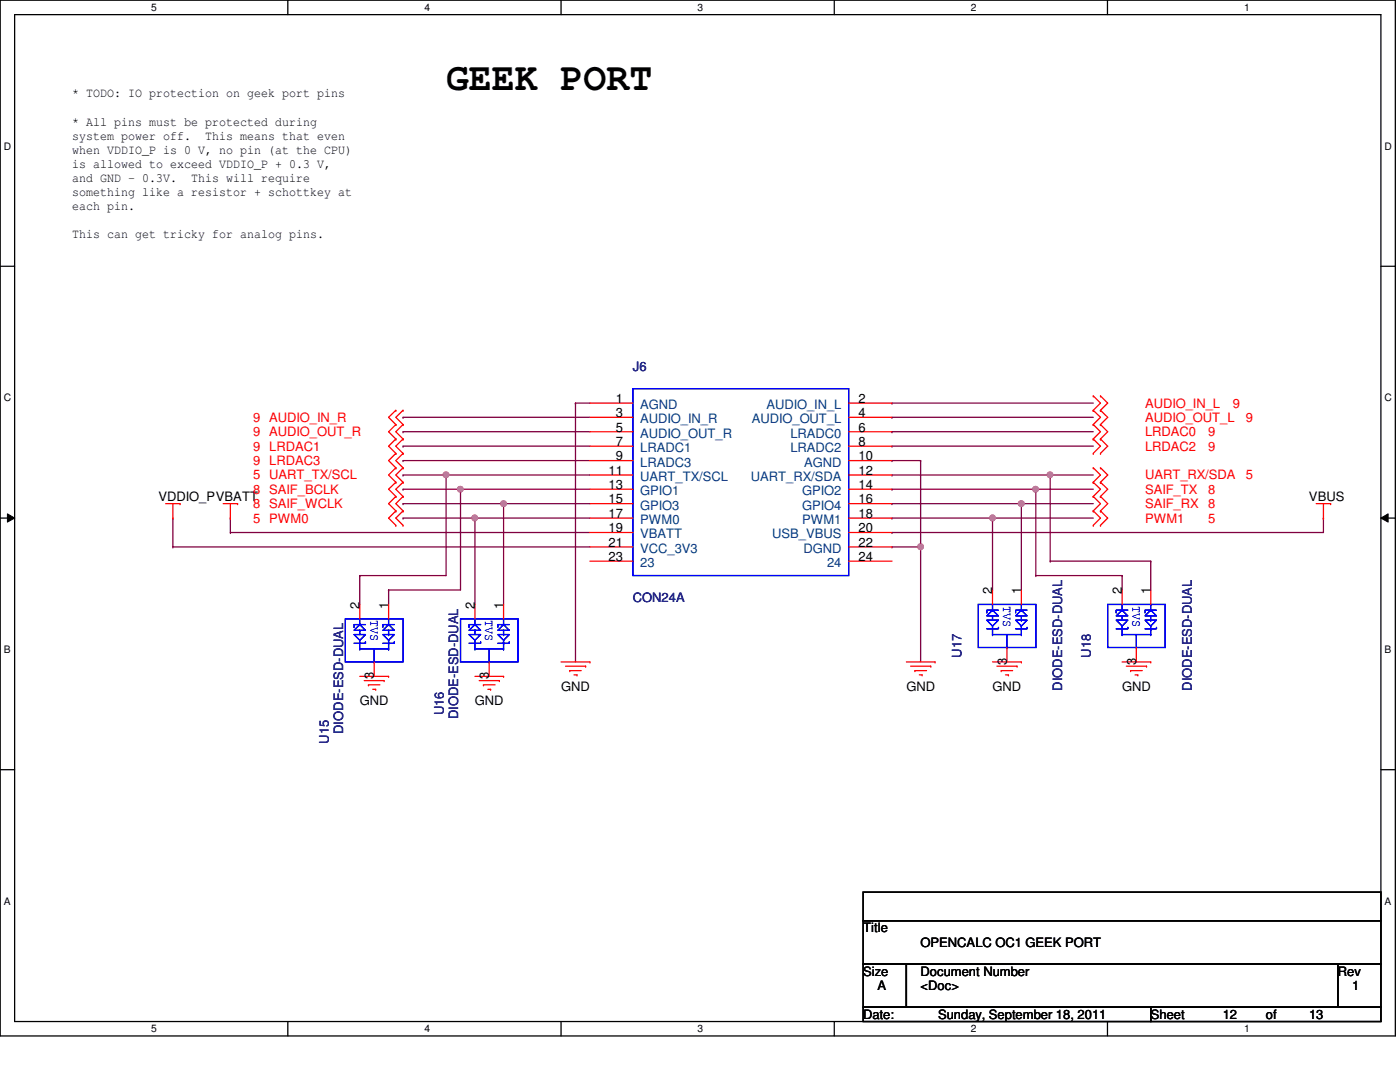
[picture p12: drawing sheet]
<svg xmlns="http://www.w3.org/2000/svg" width="279mm" height="216mm" viewBox="0 0 279 216" stroke-linecap="round" stroke-linejoin="round" font-family="sans-serif">
<path d="M0 0h278.5v206.7h-278.5zM2.9 2.9h272.7v200.9h-272.7z" fill="none" stroke="#000" stroke-width=".25"/>
<g fill="#fff">
<path d="M30.2 .3h1.1v2.3h-1.1z"/>
<path d="M30.2 204.1h1.1v2.3h-1.1z"/>
</g>
<path d="M57.4 0v2.9M57.4 203.8v2.9" fill="none" stroke="#000" stroke-width=".25"/>
<g fill="#fff">
<path d="M84.7 .3h1.1v2.3h-1.1z"/>
<path d="M84.7 204.1h1.1v2.3h-1.1z"/>
</g>
<path d="M112 0v2.9M112 203.8v2.9" fill="none" stroke="#000" stroke-width=".25"/>
<g fill="#fff">
<path d="M139.2 .3h1.1v2.3h-1.1z"/>
<path d="M139.2 204.1h1.1v2.3h-1.1z"/>
</g>
<path d="M166.5 0v2.9M166.5 203.8v2.9" fill="none" stroke="#000" stroke-width=".25"/>
<g fill="#fff">
<path d="M193.8 .3h1.1v2.3h-1.1z"/>
<path d="M193.8 204.1h1.1v2.3h-1.1z"/>
</g>
<path d="M221 0v2.9M221 203.8v2.9" fill="none" stroke="#000" stroke-width=".25"/>
<g fill="#fff">
<path d="M248.3 .3h1.1v2.3h-1.1z"/>
<path d="M248.3 204.1h1.1v2.3h-1.1z"/>
<path d="M.8 28h1.4v2.3h-1.4z"/>
<path d="M276.3 28h1.4v2.3h-1.4z"/>
<path d="M.8 78.2h1.4v2.3h-1.4z"/>
<path d="M276.3 78.2h1.4v2.3h-1.4z"/>
</g>
<path d="M0 53.1h2.9M275.6 53.1h2.9" fill="none" stroke="#000" stroke-width=".25"/>
<g fill="#fff">
<path d="M.8 128.5h1.3v2.2h-1.3z"/>
<path d="M276.3 128.5h1.3v2.2h-1.3z"/>
</g>
<path d="M0 103.4h2.9M275.6 103.4h2.9" fill="none" stroke="#000" stroke-width=".25"/>
<path d="M1.5 102.5l1.4 .9-1.4 .8zM275.6 103.4l1.4-.9v1.7z" fill="#000"/>
<path d="M1.5 102.5l1.4 .9-1.4 .8zM275.6 103.4l1.4-.9v1.7z" fill="none" stroke="#000" stroke-width=".2"/>
<g fill="#fff">
<path d="M.8 178.7h1.3v2.2h-1.3z"/>
<path d="M276.3 178.7h1.3v2.2h-1.3z"/>
</g>
<path d="M0 153.6h2.9M275.6 153.6h2.9" fill="none" stroke="#000" stroke-width=".25"/>
<path d="M114.9 80.4h.1M114.9 80.4v51.7M114.9 80.4h2.8M178 91.9h.1M178 91.9h5.7M183.7 109.1h.1M183.7 109.1v23" fill="none" stroke="#800040" stroke-width=".25"/>
<circle cx="183.7" cy="109.1" r=".56" fill="#f0f"/>
<circle cx="183.7" cy="109.1" r=".56" fill="none" stroke="#f0f" stroke-width=".25"/>
<path d="M178 80.4h.1M178 83.3h.1M178 86.1h.1M178 89h.1M178 80.4h40.2M178 83.3h40.2M178 86.1h40.2M178 89h40.2M209.6 94.8h.1M209.6 94.8h8.6" fill="none" stroke="#800040" stroke-width=".25"/>
<circle cx="209.5" cy="94.7" r=".56" fill="#f0f"/>
<circle cx="209.5" cy="94.7" r=".56" fill="none" stroke="#f0f" stroke-width=".25"/>
<path d="M206.7 97.6h.1M206.7 97.6h11.5" fill="none" stroke="#800040" stroke-width=".25"/>
<circle cx="206.7" cy="97.6" r=".56" fill="#f0f"/>
<circle cx="206.7" cy="97.6" r=".56" fill="none" stroke="#f0f" stroke-width=".25"/>
<g fill="none" stroke="#800040" stroke-width=".25">
<path d="M80.4 83.3h.1M80.4 86.1h.1M80.4 89h.1M80.4 91.9h.1M80.4 83.3h37.3M80.4 86.1h37.3M80.4 89h37.3M80.4 91.9h37.3M89 94.8h.1M89 94.8h28.7M178 106.3h.1M178 106.3h86.1"/>
<path d="M198.1 103.4h.1M198.1 103.4h20.1M203.8 100.5h.1M203.8 100.5h14.4"/>
</g>
<circle cx="89" cy="94.8" r=".56" fill="#f0f"/>
<circle cx="89" cy="94.8" r=".56" fill="none" stroke="#f0f" stroke-width=".25"/>
<path d="M91.9 97.6h.1M91.9 97.6h25.8" fill="none" stroke="#800040" stroke-width=".25"/>
<circle cx="91.9" cy="97.6" r=".56" fill="#f0f"/>
<circle cx="91.9" cy="97.6" r=".56" fill="none" stroke="#f0f" stroke-width=".25"/>
<path d="M100.5 100.5h.1M100.5 100.5h17.2" fill="none" stroke="#800040" stroke-width=".25"/>
<circle cx="100.5" cy="100.5" r=".56" fill="#f0f"/>
<circle cx="100.5" cy="100.5" r=".56" fill="none" stroke="#f0f" stroke-width=".25"/>
<path d="M94.8 103.4h.1M94.8 103.4h22.9" fill="none" stroke="#800040" stroke-width=".25"/>
<circle cx="94.7" cy="103.4" r=".56" fill="#f0f"/>
<circle cx="94.7" cy="103.4" r=".56" fill="none" stroke="#f0f" stroke-width=".25"/>
<g fill="none" stroke="#800040" stroke-width=".25">
<path d="M183.7 91.9h.1M183.7 91.9v17.2h-5.7M34.5 109.1h.1M34.5 103.4h.1M34.5 109.1h83.2M34.5 103.4v5.7M46 106.3h.1M46 103.4h.1M46 106.3h71.7M46 103.4v2.9M80.4 103.4h.1M80.4 100.5h.1"/>
<path d="M80.4 103.4h14.4M80.4 100.5h20.1M94.8 103.4h.1M94.8 103.4v17.2M100.5 100.5h.1M100.5 100.5v20.1M178 109.1h.1M198.1 103.4h.1M198.1 103.4v14.3M264.1 103.4h.1M264.1 103.4v2.9"/>
</g>
<circle cx="198.1" cy="103.4" r=".56" fill="#f0f"/>
<circle cx="198.1" cy="103.4" r=".56" fill="none" stroke="#f0f" stroke-width=".25"/>
<path d="M178 103.4h.1M178 103.4h20.1M203.8 100.5h.1M203.8 100.5v17.2" fill="none" stroke="#800040" stroke-width=".25"/>
<circle cx="203.8" cy="100.5" r=".56" fill="#f0f"/>
<circle cx="203.8" cy="100.5" r=".56" fill="none" stroke="#f0f" stroke-width=".25"/>
<g fill="none" stroke="#800040" stroke-width=".25">
<path d="M80.4 97.6h.1M80.4 94.8h.1M80.4 97.6h11.5M80.4 94.8h8.6M89 94.8h.1M89 94.8v20.1h-17.2M91.9 97.6h.1M91.9 97.6v20.1h-14.3M178 97.6h.1M178 94.8h.1M178 97.6h28.7M178 94.8h31.6"/>
<path d="M206.7 97.6h.1M206.7 97.6v17.3M209.6 94.8h.1M209.6 94.8v17.2M71.8 114.9h.1M71.8 114.9v5.7M77.6 117.7h.1M77.6 117.7v2.9M178 100.5h.1M178 100.5h25.8M206.7 114.9h.1M206.7 114.9h17.2"/>
<path d="M209.6 112h.1M209.6 112h20.1M223.9 114.9h.1M223.9 114.9v2.8M229.7 112h.1M229.7 112v5.7"/>
</g>
<g fill="none" stroke="#f00" stroke-width=".25">
<path d="M218.2 79h.1M218.2 79l1.4 1.4-1.4 1.5M219.6 79h.1M219.6 79l1.5 1.4-1.5 1.5M79 84.7h.1M79 81.9h.1M79 87.6h.1M79 90.5h.1M79 93.3h.1M79 96.2h.1M79 99.1h.1M79 81.9l-1.4 1.4 1.4 1.4"/>
<path d="M79 84.7l-1.4 1.4 1.4 1.5M79 87.6l-1.4 1.4 1.4 1.5M79 90.5l-1.4 1.4 1.4 1.4M79 93.3l-1.4 1.5 1.4 1.4M79 96.2l-1.4 1.4 1.4 1.5M79 99.1l-1.4 1.4 1.4 1.4M80.4 84.7h.1M80.4 81.9h.1M80.4 87.6h.1M80.4 90.5h.1M80.4 93.3h.1M80.4 96.2h.1"/>
<path d="M80.4 99.1h.1M80.4 81.9l-1.4 1.4 1.4 1.4M80.4 84.7l-1.4 1.4 1.4 1.5M80.4 87.6l-1.4 1.4 1.4 1.5M80.4 90.5l-1.4 1.4 1.4 1.4M80.4 93.3l-1.4 1.5 1.4 1.4M80.4 96.2l-1.4 1.4 1.4 1.5M80.4 99.1l-1.4 1.4 1.4 1.4M117.7 80.4h8.6M117.7 83.3h8.6M117.7 86.1h8.6M117.7 89h8.6"/>
<path d="M117.7 91.9h8.6M117.7 94.8h8.6M117.7 97.6h8.6M169.4 80.4h8.6M169.4 83.3h8.6M169.4 86.1h8.6M169.4 89h8.6M169.4 91.9h8.6M169.4 94.8h8.6M169.4 97.6h8.6M218.2 81.9h.1M218.2 84.7h.1"/>
<path d="M218.2 87.6h.1M218.2 90.5h.1M218.2 96.2h.1M218.2 93.3h.1M218.2 99.1h.1M218.2 81.9l1.4 1.4-1.4 1.4M218.2 84.7l1.4 1.4-1.4 1.5M218.2 87.6l1.4 1.4-1.4 1.5M218.2 93.3l1.4 1.5-1.4 1.4M218.2 96.2l1.4 1.4-1.4 1.5M218.2 99.1l1.4 1.4-1.4 1.4M219.6 81.9h.1"/>
<path d="M219.6 84.7h.1M219.6 87.6h.1M219.6 90.5h.1M219.6 96.2h.1M219.6 93.3h.1M219.6 99.1h.1M219.6 81.9l1.5 1.4-1.5 1.4M219.6 84.7l1.5 1.4-1.5 1.5M219.6 87.6l1.5 1.4-1.5 1.5M219.6 93.3l1.5 1.5-1.5 1.4M219.6 96.2l1.5 1.4-1.5 1.5M219.6 99.1l1.5 1.4-1.5 1.4"/>
<path d="M33.1 100.5h2.8M34.5 103.4h.1M34.5 100.5v2.9M35.9 100.5h.1M44.5 100.5h2.9M46 103.4h.1M46 100.5v2.9M47.4 100.5h.1M79 101.9h.1M79 104.8h.1M79 101.9l-1.4 1.5 1.4 1.4M80.4 101.9h.1"/>
<path d="M80.4 104.8h.1M80.4 101.9l-1.4 1.5 1.4 1.4M117.7 100.5h8.6M117.7 103.4h8.6M117.7 106.3h8.6M117.7 109.1h8.6M117.7 112h8.6M169.4 100.5h8.6M169.4 103.4h8.6M169.4 106.3h8.6M169.4 109.1h8.6M169.4 112h8.6"/>
<path d="M198.1 117.7v2.9M203.8 117.7v2.9M218.2 101.9h.1M218.2 104.8h.1M218.2 101.9l1.4 1.5-1.4 1.4M219.6 101.9h.1M219.6 104.8h.1M219.6 101.9l1.5 1.5-1.5 1.4M223.9 117.7v2.9M229.7 117.7v2.9M262.7 100.5h2.9M264.1 103.4h.1"/>
<path d="M264.1 100.5v2.9M265.6 100.5h.1M71.8 135h5.8M71.8 120.6v2.9M72.7 135.8h4M73.5 136.7h.1M73.5 136.7h2.3M74.4 137.5h.6M74.7 132.1v2.9M75 137.5h.1M76.7 135.8h.1M77.6 135h.1"/>
<path d="M77.6 120.6v2.9M94.8 135h5.7M94.8 120.6v2.9M95.6 135.8h4.1M96.5 136.7h.1M96.5 136.7h2.3M97.4 137.5h.5M97.6 132.1v2.9M97.9 137.5h.1M99.7 135.8h.1M100.5 135h.1M100.5 120.6v2.9"/>
<path d="M112 132.1h5.7M112.9 132.9h4M113.7 133.8h.1M113.7 133.8h2.3M114.6 134.7h.5M115.1 134.7h.1M116.9 132.9h.1M117.7 132.1h.1M180.9 132.1h5.7M181.7 132.9h4.1M182.6 133.8h.1M182.6 133.8h2.3"/>
<path d="M183.5 134.7h.5M184 134.7h.1M185.8 132.9h.1M186.6 132.1h.1M198.1 132.1h5.7M199 132.9h4M199.8 133.8h.1M199.8 133.8h2.3M200.7 134.7h.6M201 129.2v2.9M201.3 134.7h.1M203 132.9h.1"/>
<path d="M203.8 132.1h.1M223.9 132.1h5.8M224.8 132.9h4M225.6 133.8h.1M225.6 133.8h2.4M226.5 134.7h.6M226.8 129.2v2.9M227.1 134.7h.1M228.8 132.9h.1M229.7 132.1h.1"/>
</g>
<path d="M172.3 178h103.3v5.7h-103.3zM172.3 183.7h103.3v8.7h-103.3zM172.3 192.4h8.6v8.6h-8.6zM180.9 192.4h86.1v8.6h-86.1zM267 192.4h8.6v8.6h-8.6zM172.3 201h57.4v2.8h-57.4zM229.7 201h45.9v2.8h-45.9z" fill="none" stroke="#000" stroke-width=".25"/>
<g fill="none" stroke="#00f" stroke-width=".25">
<path d="M126.3 77.6h43.1v37.3h-43.1zM68.9 123.5h11.5v8.6h-11.5zM71.8 124.6l1.1 1.2h-2.2zM71.8 127.8l-1.1-1.2h2.2l-1.1 1.2v1.7M71.8 125.8h.1M71.8 124.6h.1M71.8 129.5h.1M71.8 129.5h5.8M71.8 123.5v1.1M71.8 125.8v.8M72.9 128.1v.3h-2.2M72.9 124.6h-2.2v.6"/>
<path d="M74.7 132.1h.1M74.7 129.5v2.6M76.4 125.8l1.2-1.2 1.1 1.2zM77.6 127.8l-1.2-1.2h2.3l-1.1 1.2v.6M77.6 126.6h.1M77.6 124.6h.1M77.6 129.5h.1M77.6 128.4h.1M77.6 123.5v1.1M77.6 125.8v.8M77.6 128.4v1.1M78.7 124.6h-2.3v.6"/>
<path d="M78.7 128.1v.3h-2.3M91.9 123.5h11.5v8.6h-11.5zM93.6 125.8l1.2-1.2 1.1 1.2zM94.8 127.8l-1.2-1.2h2.3l-1.1 1.2v1.7M94.8 125.8h.1M94.8 124.6h.1M94.8 129.5h.1M94.8 123.5v1.1M94.8 125.8v.8M94.8 129.5h5.7M95.9 128.1v.3h-2.3M95.9 124.6h-2.3v.6"/>
<path d="M97.6 132.1h.1M97.6 129.5v2.6M100.5 124.6l1.1 1.2h-2.2zM100.5 127.8l-1.1-1.2h2.2l-1.1 1.2v.6M100.5 126.6h.1M100.5 124.6h.1M100.5 129.5h.1M100.5 128.4h.1M100.5 123.5v1.1M100.5 125.8v.8M100.5 128.4v1.1M101.6 124.6h-2.2v.6"/>
<path d="M101.6 128.1v.3h-2.2M195.2 120.6h11.5v8.6h-11.5zM198.1 121.8l1.2 1.1h-2.4zM198.1 124.9l-1.2-1.2h2.4l-1.2 1.2v1.7M198.1 122.9h.1M198.1 121.8h.1M198.1 126.6h.1M198.1 120.6v1.2M198.1 122.9v.8M198.1 126.6h5.7M199.3 125.2v.3h-2.4M199.3 121.8h-2.4v.5"/>
<path d="M201 129.2h.1M201 126.6v2.6M203.8 121.8l1.2 1.1h-2.3zM203.8 124.9l-1.1-1.2h2.3l-1.2 1.2v.6M203.8 123.7h.1M203.8 121.8h.1M203.8 126.6h.1M203.8 125.5h.1M203.8 120.6v1.2M203.8 122.9v.8M203.8 125.5v1.1M205 121.8h-2.3v.5"/>
<path d="M205 125.2v.3h-2.3M221.1 120.6h11.4v8.6h-11.4zM222.8 122.9l1.1-1.1 1.2 1.1zM223.9 124.9l-1.1-1.2h2.3l-1.2 1.2v1.7M223.9 122.9h.1M223.9 121.8h.1M223.9 126.6h.1M223.9 126.6h5.8M223.9 120.6v1.2M223.9 122.9v.8M225.1 125.2v.3h-2.3M225.1 121.8h-2.3v.5"/>
<path d="M226.8 129.2h.1M226.8 126.6v2.6M229.7 121.8l1.1 1.1h-2.3zM229.7 124.9l-1.2-1.2h2.3l-1.1 1.2v.6M229.7 123.7h.1M229.7 121.8h.1M229.7 126.6h.1M229.7 125.5h.1M229.7 120.6v1.2M229.7 122.9v.8M229.7 125.5v1.1M230.8 121.8h-2.3v.5"/>
<path d="M230.8 125.2v.3h-2.3"/>
</g>
<circle cx="183.7" cy="109.1" r=".56" fill="#f0f"/>
<circle cx="183.7" cy="109.1" r=".56" fill="none" stroke="#f0f" stroke-width=".25"/>
<circle cx="209.5" cy="94.7" r=".56" fill="#f0f"/>
<circle cx="209.5" cy="94.7" r=".56" fill="none" stroke="#f0f" stroke-width=".25"/>
<circle cx="206.7" cy="97.6" r=".56" fill="#f0f"/>
<circle cx="206.7" cy="97.6" r=".56" fill="none" stroke="#f0f" stroke-width=".25"/>
<circle cx="89" cy="94.8" r=".56" fill="#f0f"/>
<circle cx="89" cy="94.8" r=".56" fill="none" stroke="#f0f" stroke-width=".25"/>
<circle cx="91.9" cy="97.6" r=".56" fill="#f0f"/>
<circle cx="91.9" cy="97.6" r=".56" fill="none" stroke="#f0f" stroke-width=".25"/>
<circle cx="100.5" cy="100.5" r=".56" fill="#f0f"/>
<circle cx="100.5" cy="100.5" r=".56" fill="none" stroke="#f0f" stroke-width=".25"/>
<circle cx="94.7" cy="103.4" r=".56" fill="#f0f"/>
<circle cx="94.7" cy="103.4" r=".56" fill="none" stroke="#f0f" stroke-width=".25"/>
<circle cx="198.1" cy="103.4" r=".56" fill="#f0f"/>
<circle cx="198.1" cy="103.4" r=".56" fill="none" stroke="#f0f" stroke-width=".25"/>
<circle cx="203.8" cy="100.5" r=".56" fill="#f0f"/>
<circle cx="203.8" cy="100.5" r=".56" fill="none" stroke="#f0f" stroke-width=".25"/>
<text font-size="7.7" x="89" y="17.9">GEEK PORT</text>
<g font-size="2.6">
<text x="14.4" y="19.3">* TODO: IO protection on geek port pins</text>
<text x="14.4" y="25.1">* All pins must be protected during</text>
<text x="14.4" y="27.9">system power off.</text>
<text x="40.9" y="27.9">This means that even</text>
<text x="14.4" y="30.7">when VDDIO_P is 0 V, no pin (at the CPU)</text>
<text x="14.4" y="33.5">is allowed to exceed VDDIO_P + 0.3 V,</text>
<text x="14.4" y="36.3">and GND - 0.3V.</text>
<text x="14.4" y="39.1">something like a resistor + schottkey at</text>
<text x="14.4" y="41.9">each pin.</text>
<text x="38.1" y="36.3">This will require</text>
<text x="14.4" y="47.5">This can get tricky for analog pins.</text>
<text x="122.9" y="80.4">1</text>
<text x="122.9" y="83.2">3</text>
<text x="171.4" y="80.4">2</text>
<text x="171.4" y="83.2">4</text>
<text x="122.9" y="86.1">5</text>
<text x="122.9" y="89">7</text>
<text x="171.4" y="86.1">6</text>
<text x="171.4" y="89">8</text>
<text x="121.5" y="94.7">11</text>
<text x="122.9" y="91.9">9</text>
<text x="171.4" y="91.9">10</text>
<text x="171.4" y="94.7">12</text>
<text x="31.6" y="99.9">VDDIO_PVBATT</text>
<text x="121.5" y="97.6">13</text>
<text x="121.5" y="100.5">15</text>
<text x="171.4" y="97.6">14</text>
<text x="171.4" y="100.5">16</text>
<text x="261.2" y="99.9">VBUS</text>
<text x="121.5" y="103.3">17</text>
<text x="121.5" y="106.2">19</text>
<text x="171.4" y="103.3">18</text>
<text x="171.4" y="106.2">20</text>
<text x="121.5" y="109.1">21</text>
<text x="121.5" y="111.9">23</text>
<text x="171.4" y="109.1">22</text>
<text x="171.4" y="111.9">24</text>
<text x="198" y="118.6" transform="rotate(-90 198 118.6)">2</text>
<text x="203.8" y="118.6" transform="rotate(-90 203.8 118.6)">1</text>
<text x="223.9" y="118.6" transform="rotate(-90 223.9 118.6)">2</text>
<text x="229.6" y="118.6" transform="rotate(-90 229.6 118.6)">1</text>
<text x="71.8" y="121.5" transform="rotate(-90 71.8 121.5)">2</text>
<text x="77.5" y="121.5" transform="rotate(-90 77.5 121.5)">1</text>
<text x="94.7" y="121.5" transform="rotate(-90 94.7 121.5)">2</text>
<text x="100.5" y="121.5" transform="rotate(-90 100.5 121.5)">1</text>
<text x="74.6" y="135.5" transform="rotate(-90 74.6 135.5)">3</text>
<text x="97.6" y="135.5" transform="rotate(-90 97.6 135.5)">3</text>
<text x="112" y="137.8">GND</text>
<text x="180.9" y="137.8">GND</text>
<text x="198.1" y="137.8">GND</text>
<text x="200.9" y="132.6" transform="rotate(-90 200.9 132.6)">3</text>
<text x="223.9" y="137.8">GND</text>
<text x="226.7" y="132.6" transform="rotate(-90 226.7 132.6)">3</text>
<text x="71.8" y="140.7">GND</text>
<text x="94.8" y="140.7">GND</text>
<text x="172.3" y="186.1">Title</text>
<text x="183.7" y="188.9">OPENCALC OC1 GEEK PORT</text>
<text x="172.3" y="194.7">Size</text>
<text x="175.1" y="197.6">A</text>
<text x="183.7" y="194.7">Document Number</text>
<text x="183.7" y="197.6">&lt;Doc&gt;</text>
<text x="267" y="194.7">Rev</text>
<text x="269.8" y="197.6">1</text>
<text x="172.3" y="203.3">Date:</text>
<text x="187.2" y="203.3">Sunday, September 18, 2011</text>
<text x="229.7" y="203.3">Sheet</text>
<text x="244" y="203.3">12</text>
<text x="252.6" y="203.3">of</text>
<text x="261.2" y="203.3">13</text>
</g>
<g font-size="2.6" fill="#000080">
<text x="126.3" y="74.1">J6</text>
<text x="126.3" y="120.1">CON24A</text>
<text x="191.9" y="131.2" transform="rotate(-90 191.9 131.2)">U17</text>
<text x="217.7" y="131.2" transform="rotate(-90 217.7 131.2)">U18</text>
<text x="212" y="137.8" transform="rotate(-90 212 137.8)">DIODE-ESD-DUAL</text>
<text x="237.8" y="137.8" transform="rotate(-90 237.8 137.8)">DIODE-ESD-DUAL</text>
<text x="88.6" y="142.7" transform="rotate(-90 88.6 142.7)">U16</text>
<text x="91.4" y="143.6" transform="rotate(-90 91.4 143.6)">DIODE-ESD-DUAL</text>
<text x="65.6" y="148.4" transform="rotate(-90 65.6 148.4)">U15</text>
<text x="68.5" y="146.4" transform="rotate(-90 68.5 146.4)">DIODE-ESD-DUAL</text>
</g>
<g font-size="2.6" fill="#004080">
<text x="127.8" y="81.6">AGND</text>
<text x="153" y="81.6">AUDIO_IN_L</text>
<text x="127.8" y="84.5">AUDIO_IN_R</text>
<text x="127.8" y="87.3">AUDIO_OUT_R</text>
<text x="150" y="84.5">AUDIO_OUT_L</text>
<text x="157.7" y="87.3">LRADC0</text>
<text x="127.8" y="90.2">LRADC1</text>
<text x="127.8" y="93.1">LRADC3</text>
<text x="127.8" y="96">UART_TX/SCL</text>
<text x="149.9" y="96">UART_RX/SDA</text>
<text x="157.7" y="90.2">LRADC2</text>
<text x="160.5" y="93.1">AGND</text>
<text x="127.8" y="98.8">GPIO1</text>
<text x="127.8" y="101.7">GPIO3</text>
<text x="160.1" y="98.8">GPIO2</text>
<text x="160.1" y="101.7">GPIO4</text>
<text x="127.8" y="104.6">PWM0</text>
<text x="127.8" y="107.4">VBATT</text>
<text x="154.1" y="107.4">USB_VBUS</text>
<text x="160.1" y="104.6">PWM1</text>
<text x="127.8" y="110.3">VCC_3V3</text>
<text x="127.8" y="113.2">23</text>
<text x="160.4" y="110.3">DGND</text>
<text x="165.1" y="113.2">24</text>
</g>
<g font-size="2.6" fill="#f00">
<text x="228.5" y="81.3">AUDIO_IN_L</text>
<text x="246" y="81.3">9</text>
<text x="50.5" y="84.2">9 AUDIO_IN_R</text>
<text x="50.5" y="87">9 AUDIO_OUT_R</text>
<text x="50.5" y="89.9">9 LRDAC1</text>
<text x="228.5" y="84.2">AUDIO_OUT_L</text>
<text x="228.5" y="87">LRDAC0</text>
<text x="228.5" y="89.9">LRDAC2</text>
<text x="241.1" y="87">9</text>
<text x="241.1" y="89.9">9</text>
<text x="248.6" y="84.2">9</text>
<text x="50.5" y="92.8">9 LRDAC3</text>
<text x="50.5" y="95.7">5 UART_TX/SCL</text>
<text x="228.5" y="95.7">UART_RX/SDA</text>
<text x="248.6" y="95.7">5</text>
<text x="50.5" y="98.6">8 SAIF_BCLK</text>
<text x="50.5" y="101.4">8 SAIF_WCLK</text>
<text x="228.5" y="98.6">SAIF_TX</text>
<text x="228.5" y="101.4">SAIF_RX</text>
<text x="241.1" y="98.6">8</text>
<text x="241.1" y="101.4">8</text>
<text x="50.5" y="104.3">5 PWM0</text>
<text x="228.5" y="104.3">PWM1</text>
<text x="241.1" y="104.3">5</text>
</g>
<g font-size="2.6" fill="#00f">
<text x="73.9" y="123.7" transform="rotate(90 73.9 123.7)">TVS</text>
<text x="96.9" y="123.7" transform="rotate(90 96.9 123.7)">TVS</text>
<text x="200.2" y="120.9" transform="rotate(90 200.2 120.9)">TVS</text>
<text x="226" y="120.9" transform="rotate(90 226 120.9)">TVS</text>
</g>
<g font-size="2">
<text x="30.2" y="2.2">5</text>
<text x="84.7" y="2.2">4</text>
<text x="139.2" y="2.2">3</text>
<text x="193.8" y="2.2">2</text>
<text x="248.3" y="2.2">1</text>
<text x=".8" y="29.8">D</text>
<text x="276.3" y="29.8">D</text>
<text x=".8" y="80.1">C</text>
<text x="276.3" y="80.1">C</text>
<text x=".8" y="130.3">B</text>
<text x="276.3" y="130.3">B</text>
<text x=".8" y="180.5">A</text>
<text x="276.3" y="180.5">A</text>
<text x="30.2" y="206">5</text>
<text x="84.7" y="206">4</text>
<text x="139.2" y="206">3</text>
<text x="193.8" y="206">2</text>
<text x="248.3" y="206">1</text>
</g>
</svg>
